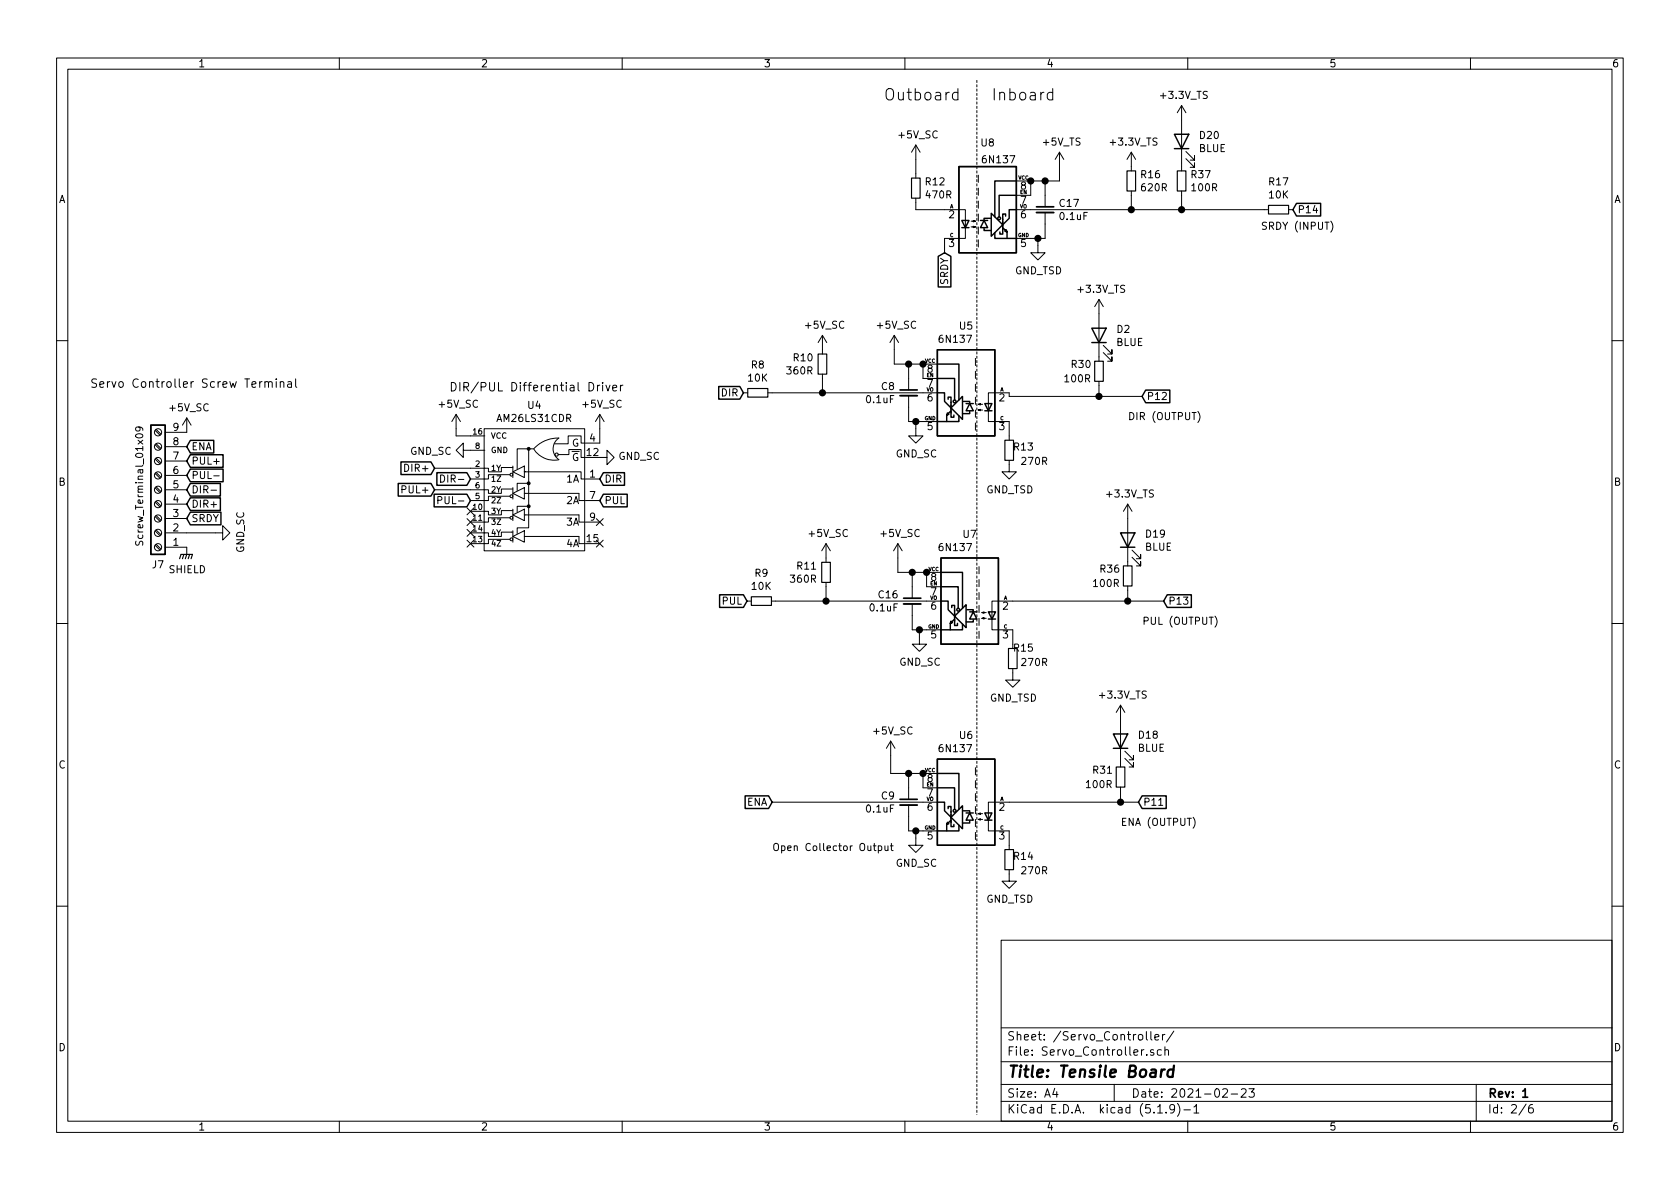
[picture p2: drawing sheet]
<svg xmlns="http://www.w3.org/2000/svg" width="297mm" height="210mm" viewBox="0 0 297 210" stroke-linecap="round" stroke-linejoin="round" font-family="sans-serif">
<g fill="none" stroke="#000" stroke-width=".18">
<path d="M10 10.3h277v189.9h-277zM12 12.2h273v186.1h-273zM60 10.3v1.9M110 10.3v1.9M160 10.3v1.9M169.4 16.4l-.6-.1-.4 .4v.6l.2 .3 .2 .1 .6-.1M169.4 15.7v2M186.1 16.4l-.6-.1-.3 .4v.6l.2 .3 .1 .1 .6-.1M186.1 15.7v2M208.9 18.7l-.7 1.2M208.9 18.7v11.5M208.9 18.7l.8 1.2"/>
<path d="M210 10.3v1.9M260 10.3v1.9M161.9 35v2.1h8.8v5.1h-3.7v2.5M161.9 25.6v5.9M161.9 25.6l-.7 1.3M161.9 25.6l.8 1.3M171.7 39.1h.8l-.4 .1v-.2l.4 .1M173 31v1.3M173 33.3v1.2M173 35.6v1.2M173 37.8v1.3M179.7 37.1h44.6"/>
<path d="M182.2 32v2.5h-2.5M184.8 32v4.6M184.8 37.6v4.6h-5.1M187.3 26.9l-.7 1.3M187.3 26.9v5.1h-7.6M187.3 26.9l.8 1.3M200 26.9l-.7 1.3M200 26.9v3.3M200 33.8v3.3M200 26.9l.8 1.3M208.9 33.8v3.3M209.7 28.1l1.5 1.5v-.8v.8h-.8"/>
<path d="M209.7 26.8l1.5 1.5v-.7v.7h-.8M227.8 37.1h.8M235.3 39.1a1.4 1.4 0 0 1 0 1.9M145.4 59.3v3.3M145.4 59.3l-.7 1.3M145.4 59.3l.8 1.3M158.1 59.3v5.1h7.6M158.1 59.3l-.7 1.3M158.1 59.3l.8 1.3M171.7 40.1h.8l-.4 .2v-.3l.4 .1M173 40.1v1.3M173 42.4v1.3"/>
<path d="M183.5 42.2v2.5h1.3l-1.3 1.3-1.3-1.3h1.3M194.3 53v10.9M194.3 53l-.8 1.2M194.3 53l.8 1.2M10 60.2h2M24.5 75.5l.3 .2v.3l-.3 .2h-.4l-.1-.2v-.3l.2-.2a.97 .97 0 0 1 1 .2v.4M27.4 76.1l.9 .9M27.4 78.7l.9 .8M27.6 75.9l.9 .9M27.6 78.5l.9 .8M29.2 79h3.8M33 73.9v2.5h-3.8"/>
<path d="M33 73.9l-.7 1.3M33 73.9l.8 1.3M46.8 67.6l.2-.1 .4 .1 .1 .9M46.8 67.5v1M47.5 67.7a.35 .35 0 0 1 .3-.2 .35 .35 0 0 1 .3 .2v.8M48.8 67v.1M48.8 67.5v1M49.6 67.6l.2-.1 .3 .1 .1 .9M49.6 67.5v1M50.9 67.6h.6v.9M51.5 67.8l-.4 .1a.3 .3 0 0 0-.3 .3 .3 .3 0 0 0 .3 .3l.4-.1M52.3 67v1.3l.2 .2"/>
<path d="M80.6 73.3v3.8h5.1M80.6 73.3l-.7 1.2M80.6 73.3l.8 1.2M81.9 79.6v-1.2l-1.3 1.2 1.3 1.3v-1.3h3.8M85.6 75.8h17.8v21.6h-17.8zM93.5 79.4v6.1h-2.1v1.2M94.2 79.4h-2.8v3.5M94.4 79.4a5.8 5.8 0 0 1 4.4-1.9 2.29 2.29 0 0 0 0 3.8 4.2 4.2 0 0 1-4.4-1.9zM103.4 78.4h-.7v-1.3h-2.2v1.4h-2.5M105.6 68.1v1M106 68.1l-.2 .1-.2 .2M106 73.3l-.7 1.2"/>
<path d="M106 73.3v5.1h-2.5M106 73.3l.8 1.2M106.6 67.6v.2M106.6 68.1v1M107.1 68.1l.4 1 .3-1M108.3 68.6l.7-.1v-.3l-.4-.1-.3 .2 .1 .8h.6M109.7 68.1v1M110.1 68.1l-.3 .1-.1 .2M131.4 69.5h.8M135.8 69.5h29.9M145.4 66.2v3.3M160.7 70v4.5h5"/>
<path d="M160.7 64.4v4.6M161.9 74.5v2.6h1.3l-1.3 1.3-1.2-1.3h1.2M163.2 64.4v2.5h2.5M172.5 63.4v1.2M172.5 65.7v1.2M172.5 67.9v1.3M172.5 70.2v1.3M172.5 72.5v1.3M172.5 74.8v1.3M173 72.5l.4-.1v.2l-.4-.1h.7M173 71.5l.4-.1v.2l-.4-.1h.7M194.3 67.4v2.7"/>
<path d="M195.1 62.4l1.5 1.5v-.8v.8h-.8M195.1 61.1l1.5 1.5v-.8v.8h-.8M201.9 70.1h-23.5v-.6h-3.6v5h3.6v3.3M211.8 72.8a1.4 1.4 0 0 1 0 1.9M285 60.2h2M24.1 95.7l-.1 .5 .1 .2 .4-.1 .3-.5 .2-.1 .2 .2v.5M27.4 81.2l.9 .8M27.4 83.7l.9 .9M27.4 86.3l.9 .8M27.4 88.8l.9 .9M27.4 91.4l.9 .8M27.4 93.9l.9 .8"/>
<path d="M27.4 96.4l.9 .9M27.6 81l.9 .9M27.6 83.6l.9 .8M27.6 86.1l.9 .8M27.6 88.6l.9 .9M27.6 91.2l.9 .8M27.6 93.7l.9 .9M27.6 96.3l.9 .8M29.2 94.2h10.2v-1.2l1.2 1.2-1.2 1.3v-1.3M29.2 96.8h3.8v1.2M29.2 91.7h3.8M29.2 89.1h3.8"/>
<path d="M29.2 86.6h3.8M29.2 84.1h3.8M29.2 81.5h3.8M37.3 86.7h1M37.8 84.1h1M76.8 86.6h8.9M76.8 82.8h8.9M77.4 88.5l.7-.1v-.5l-.2-.1h-.5v1.3M77.9 84a.64 .64 0 0 1 .7 .6 .64 .64 0 0 1-.7 .7zM82.6 89.8l1.2 1.2M82.6 91.7l1.2 1.2M82.6 93.6l1.2 1.2"/>
<path d="M82.6 95.5l1.2 1.2M83.2 94.2h2.5M83.2 84.7h2.5M83.2 90.4h2.5M83.2 92.3h2.5M83.2 96.1h2.5M83.2 88.5h2.5M83.8 89.8l-1.2 1.2M83.8 91.7l-1.2 1.2M83.8 93.6l-1.2 1.2M83.8 95.5l-1.2 1.2M90.2 95.4h-3.8v.7h-.8"/>
<path d="M90.2 91.6h-3.8v.7h-.8M90.2 87.8h-3.8v.7h-.8M90.2 83.9h-3.8v.8h-.8M90.7 83.4l2-1v2zM90.7 90.3h-2.1v.8h-2.2v-.7h-.8M90.7 86.5h-2.1v.7h-2.2v-.6h-.8M90.7 82.7h-2.1v.7h-2.2v-.6h-.8M90.7 94.1h-2.1v.8h-2.2v-.7h-.8M90.7 94.9l2-1.1v2.1zM90.7 91.1l2-1.1v2.1zM90.7 87.2l2-1v2.1zM90.7 82.4v2"/>
<path d="M90.7 86.2v2.1M90.7 90v2.1M90.7 93.8v2.1M92.7 94.9h9.7v1.2h1M92.7 91.1h9.7v1.2h1M92.7 87.2h9.7v1.3h1M92.8 83.4h-.1h10v1.3h.7M93.5 89.5v3.8h-2.1v1.1M93.5 85.5v4h-2.1v1M98.7 80.4h1.9v-.9h2.1v1.4h.7M103.5 84.7h2.5M103.5 92.3h2.5"/>
<path d="M103.5 88.5h2.5M105.4 95.5l1.3 1.2M105.4 91.7l1.3 1.2M106 80.9h1.3v-1.3l1.3 1.3-1.3 1.3v-1.3M106.7 95.5l-1.3 1.2M106.7 91.7l-1.3 1.2M146 96.1v3.3M146 96.1l-.7 1.3M146 96.1l.8 1.3M158.7 96.1v5.1h7.7M158.7 96.1l-.7 1.3M158.7 96.1l.8 1.3"/>
<path d="M178.4 81.4v2h1.3l-1.3 1.3-1.2-1.3h1.2M199.4 89.1l-.8 1.3M199.4 89.1v11M199.4 89.1l.8 1.3M200.2 98.5l1.5 1.6v-.8v.8h-.8M200.2 97.3l1.5 1.5v-.8v.8h-.8M10 110.3h2M132.1 106.3h.7M136.4 106.3h30M146 103v3.3M161.3 101.2v4.6M161.3 106.8v4.6h5.1"/>
<path d="M162.6 111.4v2.5h1.2l-1.2 1.3-1.3-1.3h1.3M163.8 101.2v2.6h2.6M173.1 100.2v1.3M173.1 102.5v1.3M173.1 104.8v1.2M173.1 107.1v1.2M173.1 109.3v1.3M173.1 111.6v1.3M173.6 109.3l.4-.1v.3l-.4-.2h.8M173.6 108.3l.4-.1v.3l-.4-.2h.8M179.1 118.2v2.1h1.2l-1.2 1.2-1.3-1.2h1.3M199.4 103.6v2.7"/>
<path d="M205.7 106.3h-30.3v5.1h3.7v2.5M214.8 109a1.4 1.4 0 0 1 0 1.9M285 110.3h2M157.5 131.1v5.7h8.2M157.5 131.1l-.8 1.2M157.5 131.1l.7 1.2M160.7 136.8v4.5M163.2 136.8v2.5h2.5M172.5 135.8v1.2M172.5 138v1.3M198.1 124.7v10.9M198.1 139.2v2.7"/>
<path d="M198.1 124.7l-.7 1.3M198.1 124.7l.8 1.3M198.9 134.1l1.5 1.5v-.7v.7h-.8M198.9 132.8l1.5 1.6v-.8v.8h-.8M136.5 141.9h29.2M136.9 149.3a.45 .45 0 0 1 .7 0 .88 .88 0 0 1-.3 1.1h-.3a1.07 1.07 0 0 1-.1-1.1zM138.2 149.6h.4l.2 .2-.1 .6h-.5M138.2 149.6v1.2M157.4 149.6h.5M157.6 149.1v1.1l.3 .2M160.7 142.4v4.5h5M161.9 146.9v2.6h1.3l-1.3 1.2-1.2-1.2h1.2"/>
<path d="M172.5 140.3v1.3M172.5 142.6v1.3M172.5 144.9v1.3M172.5 147.2v1.3M173 144.9l.4-.1v.2l-.4-.1h.7M173 143.9l.4-.1v.2l-.4-.1h.7M178.4 153.8v2h1.3l-1.3 1.3-1.2-1.3h1.2M201.3 141.9h-26.5v5h3.6v3.3M204.9 142.4h.7M210.9 144.5a1.47 1.47 0 0 1 0 2M10 160.2h2M177 166.3h108v32h-108z"/>
<path d="M285 160.2h2M60 198.3v1.9M110 198.3v1.9M160 198.3v1.9M177 194.8h108M177 191.8h108M177 187.8h108M177 181.8h108M186.5 192.5l-.4 1h1M186.8 193v1M197 191.8v3M202.7 182.4v1.3l.2 .2"/>
<path d="M202.8 186.5v.1M203.5 182.4v1.3l.2 .2M204 185.7l-.4-.1-.2 .2 .1 .2 .5 .2v.3h-.6M204.2 183.4l.7-.1-.1-.3-.4-.1-.2 .2 .1 .7h.5M204.7 196.8h.8M205.3 185.7l-.4-.1-.3 .3 .1 .6 .2 .1 .4-.1M205.5 182.9v1M206 185.7l.2-.1 .4 .1v.9M206 182.9l-.5 .3M206 185.1v1.5M206.2 196.7v.1M207.5 182.3l-1.3 2"/>
<path d="M207.7 196l-.1 .1a.48 .48 0 0 1-.6 .1l-.2-.2 .2-.6a.48 .48 0 0 1 .6 .1 1.27 1.27 0 0 1-.2 1.2l-.4 .1M208.2 195.1a1.71 1.71 0 0 1 0 2.3M209.3 196.3h1.2M210 198.3v1.9M211.1 195.8l.4-.5v1.5M211.1 196.8h.9M216.2 192.7l.2-.2h.4l.2 .5-.9 1h.9M217.7 193.5h1.1M219.5 192.7l.2-.2h.3l.3 .2v.3v.2l-.9 .8h.9M220.8 192.5h1l-.5 .6 .4 .1v.7l-.2 .1-.7-.1M260 198.3v1.9M261 191.8v6.5"/>
<path d="M269.8 195.2l-1.2 2M271 195.3a.62 .62 0 0 0-.7 .7v.7l.3 .1 .4-.1 .1-.5-.1-.2-.4-.1-.3 .3"/>
<circle cx="27.9" cy="79" r=".63"/>
<circle cx="27.9" cy="76.4" r=".63"/>
<circle cx="27.9" cy="86.6" r=".63"/>
<circle cx="27.9" cy="91.7" r=".63"/>
<circle cx="27.9" cy="81.5" r=".63"/>
<circle cx="27.9" cy="94.2" r=".63"/>
<circle cx="27.9" cy="96.8" r=".63"/>
<circle cx="27.9" cy="89.1" r=".63"/>
<circle cx="27.9" cy="84.1" r=".63"/>
<circle cx="90.4" cy="83.9" r=".25"/>
<circle cx="90.4" cy="95.4" r=".25"/>
<circle cx="90.4" cy="87.8" r=".25"/>
<circle cx="90.4" cy="91.6" r=".25"/>
<circle cx="98.4" cy="80.4" r=".28"/>
</g>
<path d="M183.3 36.6h3M159.1 69h3.1M159.8 105.8h3M159.1 141.3h3.1M269.2 193l.5-.5v1.5M269.2 194h.9" fill="none" stroke="#000" stroke-width=".3"/>
<path d="M205.4 189.1l-.2 1.3M205.9 189.1a.54 .54 0 0 0-.6 .4M207.5 189.2a.68 .68 0 0 0-1 .3l-.1 .6 .2 .2 .1 .1 .6-.1M207.6 188.4l-.3 2" fill="none" stroke="#000" stroke-width=".41"/>
<g fill="none" stroke="#000" stroke-width=".25">
<path d="M169.5 29.5h10.2v15.2h-10.2zM170.1 39h1.2l-.6 1.3zM173.4 39h1.2M174 39l.6 1.3h-1.2zM175.1 38.6h-1.1v.4M175.3 37.7l2 2-2 2.1zM177.3 38.7v1.9M177.8 38.2v-.4h-.5v1.1M179.7 32h-3.8v6.3M179.7 34.5h-3v3.8M179.7 37.1h-1.3v1.5l-1 1M207.6 23.7h2.6l-1.3 2.6z"/>
<path d="M207.6 26.3h2.6M229.2 36h4.3v2.2h-4.3l-.6-1.1zM165.9 45.3l1.1-.6 1.1 .6v5.4h-2.2zM170.1 40.3h1.2M174 40.4v.4h1.3M175.9 41.1v1.1h3.8M177.3 40.4v1h-.5v-.4M177.3 40.3l.8 .7-.2-.4-.2 .3 .4 .1v1.2M193 58h2.6l-1.3 2.6zM26.7 75.2h2.5v22.8h-2.5zM33.7 77.9h4.1v2.2h-4.1l-.7-1.1zM127.1 68.3h3.7l.6 1.2-.6 1.1h-3.7z"/>
<path d="M165.7 61.8h10.2v15.3h-10.2zM165.7 64.4h3.8v6.3M165.7 66.9h3.1v3.8M165.7 69.5h1.3v1.5l1 1M167.6 70.6v-.4h.5v1M168.1 72.8v1h.6v-.4M168.1 72.6l-.7 .8 .1-.4 .3 .3-.4 .1v1.1M168.1 71.1v1.9M169.5 73.5v1h-3.8M170.2 70.1v4.1l-2.1-2.1zM170.3 71h1.1v.4M170.8 71.4h1.3"/>
<path d="M171.4 72.8v.3h-1.2M171.4 71.4l.7 1.2h-1.3zM174.1 71.4h1.3l-.6 1.2zM174.1 72.6h1.3M193 60.6h2.6M202.6 69h4.2v2.2h-4.2l-.7-1.1zM33.7 90.6h5.4v2.2h-5.4l-.7-1.1zM33.7 88h5.3v2.3h-5.3l-.7-1.2zM33.7 85.5h5.3v2.2h-5.3l-.7-1.1zM33.7 80.4h5.7v2.2h-5.7l-.7-1.1zM33.7 83h5.7v2.2h-5.7l-.7-1.1zM70.4 85.5h5.8l.6 1.1-.6 1.1h-5.8z"/>
<path d="M70.9 81.7h5.3l.6 1.1-.6 1.1h-5.3zM76.8 87.4h5.7l.7 1.1-.7 1.1h-5.7zM77.2 83.6h5.3l.7 1.1-.7 1.1h-5.3zM106.7 87.4h4.2v2.2h-4.2l-.7-1.1zM106.7 83.6h3.7v2.2h-3.7l-.7-1.1zM166.4 98.7h10.1v15.2h-10.1zM198.1 94.2h2.6l-1.3 2.6zM198.1 96.8h2.6M127.2 105.2h4.2l.7 1.1-.7 1.1h-4.2zM166.4 101.2h3.8v6.4M166.4 103.8h3v3.8M166.4 106.3h1.2v1.5l1.1 1"/>
<path d="M168.3 107.4v-.3h.5v1M168.8 109.6v1h.5v-.4M168.8 109.5l-.8 .7 .1-.4 .3 .3-.4 .1v1.2M168.8 107.9v1.9M170.2 110.4v1h-3.8M170.8 106.9v4.1l-2-2zM170.9 107.8h1.2v.4M171.4 108.2h1.3M172.1 109.6v.4h-1.3M172.1 108.2l.6 1.3h-1.3zM174.8 108.2h1.2l-.6 1.3zM174.8 109.5h1.2"/>
<path d="M206.4 105.2h4.2v2.2h-4.2l-.7-1.1zM165.7 134.2h10.2v15.3h-10.2zM165.7 136.8h3.8v6.3M165.7 139.3h3.1v3.8M196.8 129.8h2.6l-1.3 2.5zM196.8 132.3h2.6M131.7 140.7h4.2l.6 1.2-.6 1.1h-4.2zM165.7 141.9h1.3v1.5l1 1M167.6 143v-.4h.5v1M168.1 145.2v1h.6v-.4M168.1 145l-.7 .8 .1-.4 .3 .3-.4 .1v1.1M168.1 143.5v1.9"/>
<path d="M169.5 145.9v1h-3.8M170.2 142.5v4.1l-2.1-2.1zM170.3 143.4h1.1v.4M170.8 143.8h1.3M171.4 145.2v.3h-1.2M171.4 143.8l.7 1.2h-1.3zM174.1 143.8h1.3l-.6 1.2zM174.1 145h1.3M201.9 140.7h4.3v2.3h-4.3l-.6-1.1z"/>
<circle cx="176.7" cy="38.6" r=".25"/>
<circle cx="168.8" cy="71" r=".25"/>
<circle cx="169.4" cy="107.8" r=".25"/>
<circle cx="168.8" cy="143.4" r=".25"/>
</g>
<g fill="none" stroke="#000" stroke-width=".2">
<path d="M161.2 31.5h1.5v3.5h-1.5zM199.3 30.2h1.5v3.6h-1.5zM208.2 30.2h1.5v3.6h-1.5zM224.3 36.3h3.5v1.5h-3.5zM132.2 68.7h3.6v1.5h-3.6zM144.7 62.6h1.5v3.6h-1.5zM177.7 77.8h1.5v3.6h-1.5zM193.5 63.9h1.6v3.5h-1.6zM31.7 98.8l.3-.8h2l-.2 .8M32.5 98l-.2 .8M33 98l-.2 .8M33.5 98l-.2 .8"/>
<path d="M145.3 99.4h1.5v3.6h-1.5zM132.8 105.5h3.6v1.6h-3.6zM178.3 114.7h1.5v3.5h-1.5zM198.6 100.1h1.6v3.5h-1.6zM197.4 135.6h1.5v3.6h-1.5zM177.7 150.2h1.5v3.6h-1.5z"/>
</g>
<path d="M183.3 37.6h3M159.1 70h3.1M159.8 106.8h3M159.1 142.4h3.1" fill="none" stroke="#000" stroke-width=".33"/>
<g fill="#000" stroke="#000" stroke-width=".18">
<circle cx="93.5" cy="79.4" r=".25"/>
<circle cx="93.5" cy="89.5" r=".25"/>
<circle cx="93.5" cy="85.5" r=".25"/>
</g>
<path d="M172.7 14.2v182.9" fill="none" stroke="#000" stroke-width=".18" stroke-dasharray=".4 .4"/>
<g fill="#000" stroke="#000" stroke-width=".25">
<circle cx="182.2" cy="32" r=".51"/>
<circle cx="184.8" cy="32" r=".51"/>
<circle cx="200" cy="37.1" r=".51"/>
<circle cx="208.9" cy="37.1" r=".51"/>
<circle cx="183.5" cy="42.2" r=".51"/>
<circle cx="145.4" cy="69.5" r=".51"/>
<circle cx="160.7" cy="64.4" r=".51"/>
<circle cx="161.9" cy="74.5" r=".51"/>
<circle cx="163.2" cy="64.4" r=".51"/>
<circle cx="194.3" cy="70.1" r=".51"/>
<circle cx="146.1" cy="106.3" r=".51"/>
<circle cx="161.3" cy="101.2" r=".51"/>
<circle cx="162.6" cy="111.4" r=".51"/>
<circle cx="163.8" cy="101.2" r=".51"/>
<circle cx="199.4" cy="106.3" r=".51"/>
<circle cx="160.7" cy="136.8" r=".51"/>
<circle cx="163.2" cy="136.8" r=".51"/>
<circle cx="161.9" cy="146.9" r=".51"/>
<circle cx="198.1" cy="141.9" r=".51"/>
</g>
<g font-size="2.8">
<text x="156.2" y="17.8">Outboard</text>
<text x="175.3" y="17.8">Inboard</text>
<text x="178" y="190.5">Title: Tensile Board</text>
</g>
<g font-size="2.1">
<text x="15.9" y="68.6">Servo Controller Screw Terminal</text>
<text x="79.4" y="69.2">DIR/PUL Differential Driver</text>
<text x="178" y="184">Sheet: /Servo_Controller/</text>
<text x="178" y="186.7">File: Servo_Controller.sch</text>
<text x="178" y="196.9">KiCad E.D.A. kicad (5.1.9)-1</text>
<text x="178" y="194.1">Size: A4</text>
<text x="200" y="194.1">Date: 2021-02-23</text>
<text x="263" y="194.1">Rev: 1</text>
<text x="263" y="196.9">Id: 2/6</text>
</g>
<g font-size="1.8">
<text x="35" y="11.9">1</text>
<text x="85" y="11.9">2</text>
<text x="135" y="11.9">3</text>
<text x="185" y="11.9">4</text>
<text x="235" y="11.9">5</text>
<text x="285" y="11.9">6</text>
<text x="205.3" y="17.5">+3.3V_TS</text>
<text x="159" y="24.5">+5V_SC</text>
<text x="173.5" y="25.9">U8</text>
<text x="173.9" y="28.9">6N137</text>
<text x="184.5" y="25.7">+5V_TS</text>
<text x="196.4" y="25.7">+3.3V_TS</text>
<text x="212" y="26.9">BLUE</text>
<text x="212.2" y="24.6">D20</text>
<text x="10.4" y="35.9">A</text>
<text x="163.7" y="32.8">R12</text>
<text x="163.8" y="35.1">470R</text>
<text x="180.5" y="33.5">8</text>
<text x="201.8" y="31.5">R16</text>
<text x="201.9" y="33.8">620R</text>
<text x="210.7" y="31.5">R37</text>
<text x="210.8" y="33.8">100R</text>
<text x="224.4" y="32.8">R17</text>
<text x="224.4" y="35.1">10K</text>
<text x="285.4" y="35.9">A</text>
<text x="167.8" y="38.6">2</text>
<text x="180.5" y="38.6">6</text>
<text x="180.5" y="36.1">7</text>
<text x="187.4" y="36.6">C17</text>
<text x="187.5" y="38.9">0.1uF</text>
<text x="222.9" y="40.6">SRDY (INPUT)</text>
<text x="229.4" y="37.7">P14</text>
<text x="167.8" y="43.7">3</text>
<text x="180.5" y="43.7">5</text>
<text x="167.6" y="50.4" transform="rotate(-90 167.6 50.4)">SRDY</text>
<text x="179.4" y="48.5">GND_TSD</text>
<text x="190.7" y="51.8">+3.3V_TS</text>
<text x="142.5" y="58.1">+5V_SC</text>
<text x="155.2" y="58.1">+5V_SC</text>
<text x="169.7" y="58.3">U5</text>
<text x="197.5" y="58.9">D2</text>
<text x="132.9" y="65.2">R8</text>
<text x="140.4" y="63.9">R10</text>
<text x="164" y="65.9">8</text>
<text x="166.3" y="60.6">6N137</text>
<text x="189.5" y="65.1">R30</text>
<text x="197.4" y="61.2">BLUE</text>
<text x="127.6" y="70.1">DIR</text>
<text x="132.3" y="67.5">10K</text>
<text x="139.3" y="66.2">360R</text>
<text x="153.3" y="71.3">0.1uF</text>
<text x="155.9" y="69">C8</text>
<text x="164" y="71">6</text>
<text x="164" y="68.4">7</text>
<text x="176.7" y="71">2</text>
<text x="188.4" y="67.6">100R</text>
<text x="202.7" y="70.7">P12</text>
<text x="30.1" y="72.7">+5V_SC</text>
<text x="30.6" y="76.2">9</text>
<text x="77.7" y="72.1">+5V_SC</text>
<text x="88.1" y="74.6">AM26LS31CDR</text>
<text x="93.4" y="72.3">U4</text>
<text x="103.1" y="72.1">+5V_SC</text>
<text x="164" y="76.1">5</text>
<text x="176.7" y="76.1">3</text>
<text x="199.4" y="74.3">DIR (OUTPUT)</text>
<text x="30.6" y="83.8">6</text>
<text x="30.6" y="81.3">7</text>
<text x="30.6" y="78.7">8</text>
<text x="33.8" y="79.6">ENA</text>
<text x="33.8" y="82.2">PUL+</text>
<text x="72" y="83.4">DIR+</text>
<text x="72.5" y="80.4">GND_SC</text>
<text x="101.1" y="81.5">G</text>
<text x="101.1" y="79">G</text>
<text x="103.8" y="80.6">12</text>
<text x="104.3" y="78.1">4</text>
<text x="109.3" y="81.3">GND_SC</text>
<text x="158.4" y="80.9">GND_SC</text>
<text x="179.3" y="79.7">R13</text>
<text x="180.8" y="82.2">270R</text>
<text x="10.4" y="85.9">B</text>
<text x="30.6" y="88.9">4</text>
<text x="30.6" y="86.4">5</text>
<text x="33.8" y="89.8">DIR+</text>
<text x="33.8" y="87.2">DIR-</text>
<text x="33.8" y="84.7">PUL-</text>
<text x="71.5" y="87.2">PUL+</text>
<text x="78.3" y="89.1">PUL-</text>
<text x="78.8" y="85.3">DIR-</text>
<text x="100.2" y="85.3">1A</text>
<text x="100.2" y="89.1">2A</text>
<text x="104.3" y="84.4">1</text>
<text x="104.3" y="88.3">7</text>
<text x="106.8" y="89.1">PUL</text>
<text x="106.8" y="85.3">DIR</text>
<text x="174.3" y="87.2">GND_TSD</text>
<text x="195.8" y="88">+3.3V_TS</text>
<text x="285.4" y="85.9">B</text>
<text x="25.3" y="95.7" transform="rotate(-90 25.3 95.7)">Screw_Terminal_01x09</text>
<text x="30.6" y="94">2</text>
<text x="30.6" y="91.4">3</text>
<text x="33.8" y="92.3">SRDY</text>
<text x="100.2" y="93">3A</text>
<text x="103.8" y="95.9">15</text>
<text x="104.3" y="92.1">9</text>
<text x="143.1" y="95">+5V_SC</text>
<text x="155.8" y="95">+5V_SC</text>
<text x="170.3" y="95.1">U7</text>
<text x="202.7" y="95.1">D19</text>
<text x="27" y="100.5">J7</text>
<text x="29.9" y="101.4">SHIELD</text>
<text x="30.6" y="96.5">1</text>
<text x="43.2" y="97.8" transform="rotate(-90 43.2 97.8)">GND_SC</text>
<text x="100.2" y="96.8">4A</text>
<text x="141" y="100.7">R11</text>
<text x="166.3" y="97.5">6N137</text>
<text x="194.6" y="101.3">R36</text>
<text x="202.4" y="97.4">BLUE</text>
<text x="127.8" y="106.9">PUL</text>
<text x="133" y="104.3">10K</text>
<text x="133.5" y="102">R9</text>
<text x="139.9" y="103">360R</text>
<text x="155.4" y="105.8">C16</text>
<text x="164.6" y="107.8">6</text>
<text x="164.6" y="105.3">7</text>
<text x="164.6" y="102.7">8</text>
<text x="177.3" y="107.8">2</text>
<text x="193.4" y="103.8">100R</text>
<text x="206.5" y="106.9">P13</text>
<text x="153.9" y="108.1">0.1uF</text>
<text x="164.6" y="112.9">5</text>
<text x="177.3" y="112.9">3</text>
<text x="201.9" y="110.5">PUL (OUTPUT)</text>
<text x="159" y="117.7">GND_SC</text>
<text x="179.3" y="115.2">R15</text>
<text x="180.8" y="117.8">270R</text>
<text x="175" y="124.1">GND_TSD</text>
<text x="194.5" y="123.5">+3.3V_TS</text>
<text x="154.6" y="129.9">+5V_SC</text>
<text x="169.7" y="130.7">U6</text>
<text x="201.4" y="130.6">D18</text>
<text x="10.4" y="135.9">C</text>
<text x="166.3" y="133">6N137</text>
<text x="193.3" y="136.8">R31</text>
<text x="201.2" y="132.9">BLUE</text>
<text x="285.4" y="135.9">C</text>
<text x="132" y="142.5">ENA</text>
<text x="153.3" y="143.7">0.1uF</text>
<text x="155.9" y="141.4">C9</text>
<text x="164" y="143.4">6</text>
<text x="164" y="140.8">7</text>
<text x="164" y="138.3">8</text>
<text x="176.7" y="143.4">2</text>
<text x="192.2" y="139.4">100R</text>
<text x="202.1" y="142.5">P11</text>
<text x="164" y="148.5">5</text>
<text x="176.7" y="148.5">3</text>
<text x="198.1" y="146">ENA (OUTPUT)</text>
<text x="139.1" y="150.5">Open Collector Output</text>
<text x="158.4" y="153.3">GND_SC</text>
<text x="179.3" y="152.1">R14</text>
<text x="180.8" y="154.6">270R</text>
<text x="174.3" y="159.6">GND_TSD</text>
<text x="10.4" y="185.9">D</text>
<text x="285.4" y="185.9">D</text>
<text x="35" y="199.9">1</text>
<text x="85" y="199.9">2</text>
<text x="135" y="199.9">3</text>
<text x="185" y="199.9">4</text>
<text x="235" y="199.9">5</text>
<text x="285" y="199.9">6</text>
</g>
<g font-size="1.4">
<text x="83.7" y="76.8">16</text>
<text x="86.7" y="77.6">VCC</text>
<text x="84.1" y="82.5">2</text>
<text x="84.1" y="79.4">8</text>
<text x="86.7" y="83.3">1Y</text>
<text x="86.7" y="80.1">GND</text>
<text x="84.1" y="84.4">3</text>
<text x="84.1" y="88.3">5</text>
<text x="84.1" y="86.4">6</text>
<text x="86.7" y="85.2">1Z</text>
<text x="86.7" y="89">2Z</text>
<text x="86.7" y="87.1">2Y</text>
<text x="83.7" y="90.2">10</text>
<text x="83.7" y="92.1">11</text>
<text x="83.7" y="95.9">13</text>
<text x="83.7" y="94">14</text>
<text x="86.7" y="90.9">3Y</text>
<text x="86.7" y="92.8">3Z</text>
<text x="86.7" y="94.7">4Y</text>
<text x="86.7" y="96.6">4Z</text>
</g>
<g font-size=".9">
<text x="180" y="31.8">VCC</text>
<text x="180.4" y="34.3">EN</text>
<text x="168" y="36.8">A</text>
<text x="168" y="41.9">C</text>
<text x="180" y="41.9">GND</text>
<text x="180.3" y="36.8">VO</text>
<text x="163.5" y="64.2">VCC</text>
<text x="163.8" y="69.2">VO</text>
<text x="163.9" y="66.7">EN</text>
<text x="176.9" y="69.2">A</text>
<text x="163.5" y="74.3">GND</text>
<text x="176.9" y="74.3">C</text>
<text x="164.2" y="101">VCC</text>
<text x="164.5" y="106.1">VO</text>
<text x="164.5" y="103.5">EN</text>
<text x="177.5" y="106.1">A</text>
<text x="164.1" y="111.1">GND</text>
<text x="177.5" y="111.1">C</text>
<text x="163.5" y="136.5">VCC</text>
<text x="163.8" y="141.6">VO</text>
<text x="163.9" y="139.1">EN</text>
<text x="176.9" y="141.6">A</text>
<text x="163.5" y="146.7">GND</text>
<text x="176.9" y="146.7">C</text>
</g>
</svg>
